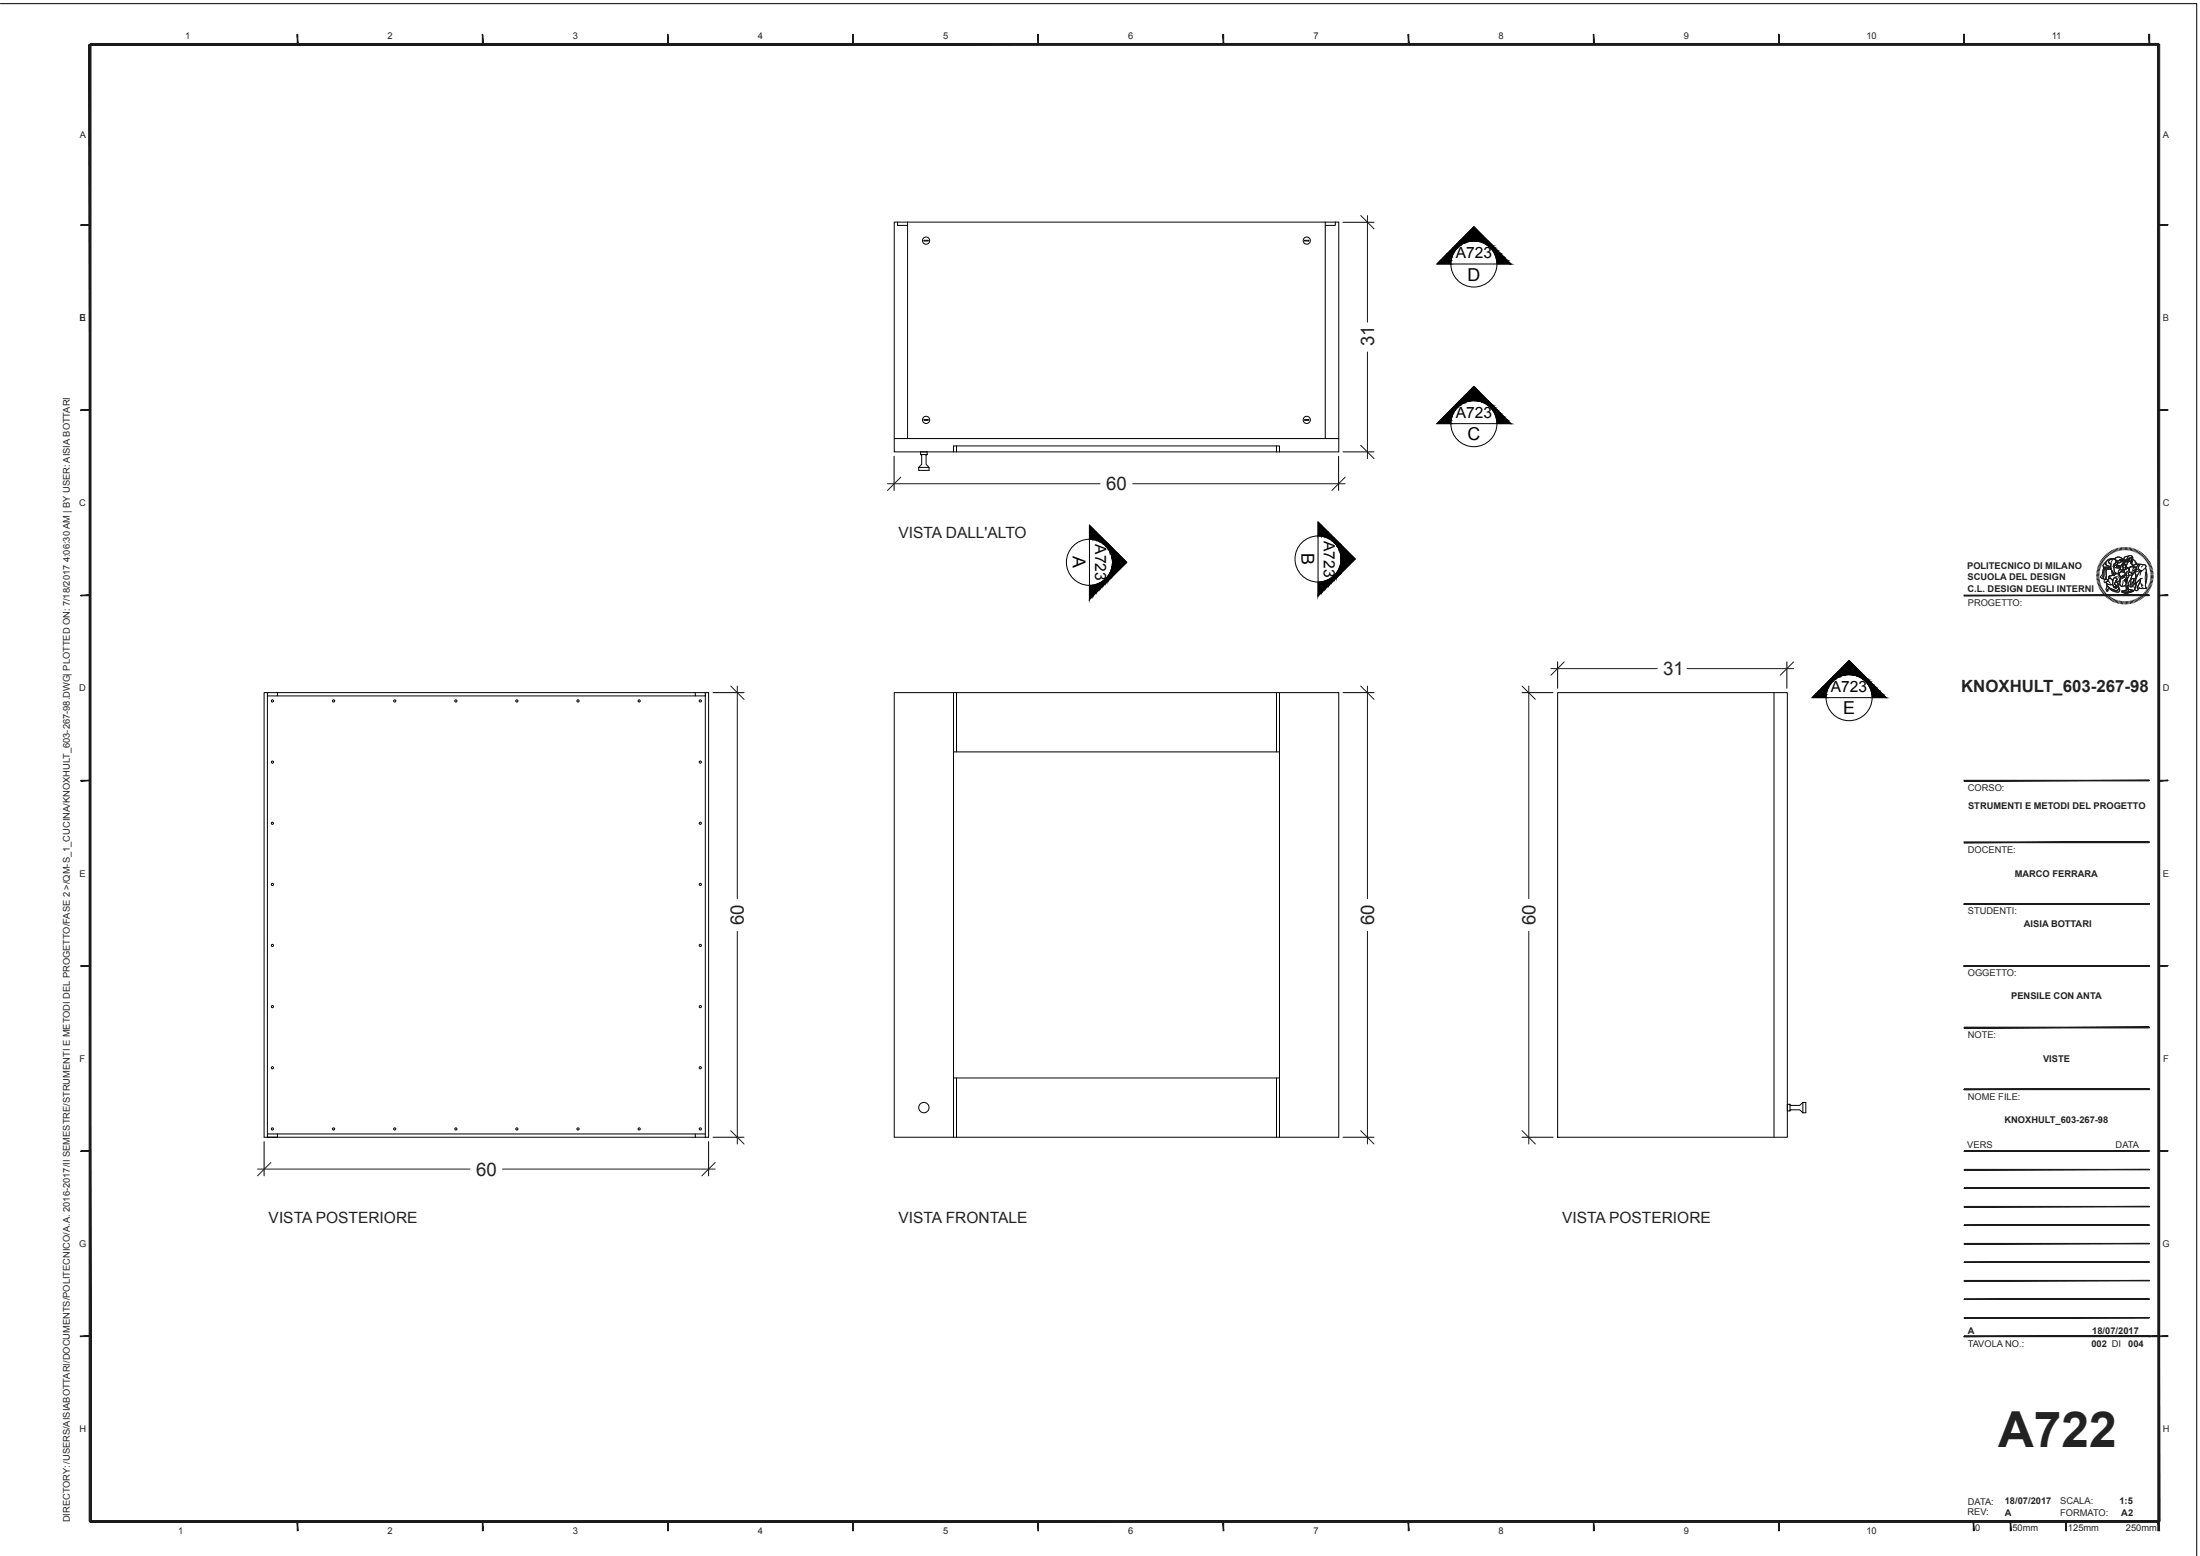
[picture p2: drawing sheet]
<svg xmlns="http://www.w3.org/2000/svg" width="594mm" height="420mm" viewBox="0 0 594 420" stroke-linecap="round" stroke-linejoin="round" font-family="sans-serif">
<g fill="none" stroke="#000" stroke-width=".27">
<path d="M242.3 60h-.9v62h16.1M242.3 60v.8h2.7M242.3 60h119.2v62h-104M245 60v58.4M357.8 60v58.4M360.5 60v.8h-2.7M249.5 64.9l1.1 .1h-1.1zM352.3 64.9l1.1 .1h-1.1zM398 61.2l9.9 10.1h-19.9zM241.4 118.4h120.1M249.5 113.4v-.1h1v.1M249.5 113.5h1"/>
<path d="M352.3 113.4v-.1h1v.1M352.3 113.5h1M398 104.3l9.9 10.1h-19.9zM248.1 126.2h2.7v.8h-2.7zM248.6 122.7l.3 .3v2.3l-.8 .9M248.6 122h1.7v.7h-1.7zM250.3 122.7l-.3 .3v2.3l.8 .9M257.5 122v-1.6h88v1.6M258.3 120.4v1.6M344.7 120.4v1.6M294.2 141.8l10 10-10 10zM355.9 140.9l10 10-10 10z"/>
<path d="M499.3 178.3l9.9 10h-19.9zM72.2 187h-.9v120h120v-120h-3.6M72.2 187v120M72.2 187h2.7M74.9 187v.8h-2.7M74.9 187h112.8v.8h2.7M74.9 187.8h112.8M190.4 187.8h.1M190.4 187v120M241.4 187h120.1v120h-120.1zM257.5 187v120M258.3 187v16"/>
<path d="M344.7 187v16M345.5 187v120M420.6 187h62v120h-62zM479 187v120M257.5 203h88M257.5 291h88M258.3 291v16M344.7 291v16M482.6 298.1h.7v1.8h-.7zM483.3 299.9l.3-.3h2.3l.9 .8M486.8 297.6h.8v2.8h-.8zM486.8 297.6l-.9 .8h-2.3l-.3-.3"/>
<path d="M72.2 306.1h2.7v.9M74.9 306.1h112.8v.9M187.7 306.1h2.7"/>
<circle cx="250" cy="65" r=".97"/>
<circle cx="352.8" cy="65" r=".97"/>
<circle cx="398" cy="71.3" r="6.2"/>
<circle cx="250" cy="113.3" r=".97"/>
<circle cx="352.8" cy="113.3" r=".97"/>
<circle cx="398" cy="114.4" r="6.2"/>
<circle cx="294.2" cy="151.8" r="6.2"/>
<circle cx="355.9" cy="150.9" r="6.2"/>
<circle cx="73.6" cy="189.2" r=".3"/>
<circle cx="90.1" cy="189.2" r=".3"/>
<circle cx="106.6" cy="189.2" r=".3"/>
<circle cx="123.1" cy="189.2" r=".3"/>
<circle cx="139.6" cy="189.2" r=".3"/>
<circle cx="156.1" cy="189.2" r=".3"/>
<circle cx="172.6" cy="189.2" r=".3"/>
<circle cx="189.1" cy="189.2" r=".3"/>
<circle cx="499.3" cy="188.3" r="6.2"/>
<circle cx="73.6" cy="205.7" r=".3"/>
<circle cx="189.1" cy="205.7" r=".3"/>
<circle cx="73.6" cy="222.2" r=".3"/>
<circle cx="73.6" cy="238.7" r=".3"/>
<circle cx="189.1" cy="222.2" r=".3"/>
<circle cx="189.1" cy="238.7" r=".3"/>
<circle cx="73.6" cy="255.2" r=".3"/>
<circle cx="189.1" cy="255.2" r=".3"/>
<circle cx="73.6" cy="271.7" r=".3"/>
<circle cx="189.1" cy="271.7" r=".3"/>
<circle cx="73.6" cy="288.2" r=".3"/>
<circle cx="189.1" cy="288.2" r=".3"/>
<circle cx="249.4" cy="299" r="1.4"/>
<circle cx="73.6" cy="304.7" r=".3"/>
<circle cx="90.1" cy="304.7" r=".3"/>
<circle cx="106.6" cy="304.7" r=".3"/>
<circle cx="123.1" cy="304.7" r=".3"/>
<circle cx="139.6" cy="304.7" r=".3"/>
<circle cx="156.1" cy="304.7" r=".3"/>
<circle cx="172.6" cy="304.7" r=".3"/>
<circle cx="189.1" cy="304.7" r=".3"/>
</g>
<g fill="#000" stroke="#000" stroke-width=".27">
<path d="M388.9 70.3l2.8 1h-3.7zM388.9 70.3h2.9l-.1 1zM389.9 69.4l1.9 .9h-2.9zM389.9 69.4h2.1l-.2 .9zM390.8 68.4l1.2 1h-2.1zM390.8 68.4h1.6l-.4 1zM390.8 68.4l.8-.8 .8 .8zM391.6 67.6h1.3l-.5 .8zM392.3 66.9l.6 .7h-1.3zM392.3 66.9h1.3l-.7 .7zM393 66.2l.6 .7h-1.3zM393 66.2h1.3l-.7 .7z"/>
<path d="M393.5 65.7l.8 .5h-1.3zM393.5 65.7h1.6l-.8 .5zM393.5 65.7l.3-.4 1.3 .4zM393.8 65.3h2.2l-.9 .4zM394.1 65.1l1.9 .2h-2.2zM394.1 65.1h2.9l-1 .2zM394.1 65l2.9 .1zM394.1 65h3.9zM398 61.2l3.8 3.8h-7.7zM398 65l3.8 .1zM398.9 65.1l3.2 .2h-2.2zM398.9 65.1h2.9l.3 .2z"/>
<path d="M399.9 65.3l2.5 .4h-1.6zM399.9 65.3h2.2l.3 .4zM400.8 65.7l2.1 .5h-1.3zM400.8 65.7h1.6l.5 .5zM401.6 66.2l2 .7h-1.2zM401.6 66.2h1.3l.7 .7zM402.4 66.9l1.9 .7h-1.3zM402.4 66.9h1.2l.7 .7zM403 67.6l2.2 .8h-1.7zM403 67.6h1.3l.9 .8zM403.5 68.4l2.5 1h-2.1zM403.5 68.4h1.7l.8 1z"/>
<path d="M403.9 69.4l3.1 .9h-2.9zM403.9 69.4h2.1l1 .9zM404.1 70.3l3.8 1h-3.7zM404.1 70.3h2.9l.9 1zM388.9 113.4l2.8 1h-3.7zM388.9 113.4h2.9l-.1 1zM389.9 112.4l1.9 1h-2.9zM389.9 112.4h2.1l-.2 1zM390.8 111.5l1.2 .9h-2.1zM390.8 111.5h1.6l-.4 .9zM390.8 111.5l.8-.8 .8 .8zM391.6 110.7h1.3l-.5 .8z"/>
<path d="M392.3 110l.6 .7h-1.3zM392.3 110h1.3l-.7 .7zM393 109.3l.6 .7h-1.3zM393 109.3h1.3l-.7 .7zM393.5 108.8l.8 .5h-1.3zM393.5 108.8h1.6l-.8 .5zM393.5 108.8l.3-.4 1.3 .4zM393.8 108.4h2.2l-.9 .4zM394.1 108.2l1.9 .2h-2.2zM394.1 108.2h2.9l-1 .2zM394.1 108.1l2.9 .1zM394.1 108.1h3.9z"/>
<path d="M398 104.3l3.8 3.8h-7.7zM398 108.1l3.8 .1zM398.9 108.2l3.2 .2h-2.2zM398.9 108.2h2.9l.3 .2zM399.9 108.4l2.5 .4h-1.6zM399.9 108.4h2.2l.3 .4zM400.8 108.8l2.1 .5h-1.3zM400.8 108.8h1.6l.5 .5zM401.6 109.3l2 .7h-1.2zM401.6 109.3h1.3l.7 .7zM402.4 110l1.9 .7h-1.3zM402.4 110h1.2l.7 .7z"/>
<path d="M403 110.7l2.2 .8h-1.7zM403 110.7h1.3l.9 .8zM403.5 111.5l2.5 .9h-2.1zM403.5 111.5h1.7l.8 .9zM403.9 112.4l3.1 1h-2.9zM403.9 112.4h2.1l1 1zM404.1 113.4l3.8 1h-3.7zM404.1 113.4h2.9l.9 1zM294.2 158h.9l-.9 3.8zM295.1 158v2.8l-.9 1zM294.2 141.8l.9 1-.9 2.8zM295.1 142.8v2.8h-.9z"/>
<path d="M295.1 158l1-.3-1 3.1zM296.1 157.7v2.2l-1 .9zM295.1 142.8l1 .9-1 1.9zM296.1 143.7v2.1l-1-.2zM296.1 157.7l.9-.4-.9 2.6zM297 157.3v1.7l-.9 .9zM296.1 143.7l.9 .9-.9 1.2zM297 144.6v1.6l-.9-.4zM297 157.3l.8-.5-.8 2.2zM297.8 156.8v1.4l-.8 .8zM297 144.6l.8 .8-.8 .8zM297.8 145.4v1.3l-.8-.5z"/>
<path d="M297.8 156.8l.8-.6-.8 2zM298.6 156.2v1.2l-.8 .8zM297.8 145.4l.8 .8-.8 .5zM297.8 146.7l.8-.5v1.2zM299.2 155.5l-.6 1.9v-1.2zM299.2 155.5v1.3l-.6 .6zM298.6 146.2l.6 .6-.6 .6zM298.6 147.4l.6-.6v1.3zM299.7 154.6l-.5 2.2v-1.3zM299.7 154.6v1.7l-.5 .5zM299.2 146.8l.5 .5-.5 .8zM299.7 147.3v1.7l-.5-.9z"/>
<path d="M300.1 153.7l-.4 2.6v-1.7zM300.1 153.7v2.2l-.4 .4zM299.7 147.3l.4 .4-.4 1.3zM300.1 147.7v2.2l-.4-.9zM300.3 152.7l-.2 3.2v-2.2zM300.3 152.7v3l-.2 .2zM300.1 147.7l.2 .2-.2 2zM300.3 147.9v2.9l-.2-.9zM300.4 151.8l-.1 3.9zM300.3 147.9v2.9zM300.4 148v3.8zM300.4 148l3.8 3.8-3.8 3.8z"/>
<path d="M355.9 157.1l.9-.1-.9 3.9zM356.8 157v2.9l-.9 1zM355.9 140.9l.9 1-.9 2.8zM356.8 141.9v2.8h-.9zM356.8 157l1-.2-1 3.1zM357.8 156.8v2.2l-1 .9zM356.8 141.9l1 .9-1 1.9zM357.8 142.8v2.2l-1-.3zM357.8 156.8l.9-.4-.9 2.6zM358.7 156.4v1.7l-.9 .9zM357.8 142.8l.9 .9-.9 1.3zM358.7 143.7v1.6l-.9-.3z"/>
<path d="M358.7 156.4l.8-.5-.8 2.2zM359.5 155.9v1.3l-.8 .9zM358.7 143.7l.8 .8-.8 .8zM358.7 145.3l.8-.8v1.3zM359.5 155.9l.8-.6-.8 1.9zM360.3 155.3v1.2l-.8 .7zM359.5 144.5l.8 .8-.8 .5zM359.5 145.8l.8-.5v1.2zM360.9 154.6l-.6 1.9v-1.2zM360.9 154.6v1.3l-.6 .6zM360.3 145.3l.6 .6-.6 .6zM360.3 146.5l.6-.6v1.3z"/>
<path d="M361.4 153.7l-.5 2.2v-1.3zM361.4 153.7v1.7l-.5 .5zM360.9 145.9l.5 .5-.5 .8zM361.4 146.4v1.7l-.5-.9zM361.8 152.8l-.4 2.6v-1.7zM361.8 152.8v2.2l-.4 .4zM361.4 146.4l.4 .4-.4 1.3zM361.8 146.8v2.2l-.4-.9zM362 151.9l-.2 3.1v-2.2zM362 151.9v2.9l-.2 .2zM361.8 146.8l.2 .2-.2 2zM362 147v2.9l-.2-.9z"/>
<path d="M362.1 150.9l-.1 3.9zM362 147v2.9zM362.1 147.1v3.8zM362.1 147.1l3.8 3.8-3.8 3.8zM499.3 178.3l3.8 3.8h-7.7zM490.2 187.3l2.8 1h-3.7zM490.2 187.3h2.9l-.1 1zM490.2 187.3l1-.9 1.9 .9zM491.2 186.4h2.1l-.2 .9zM492.1 185.5l1.2 .9h-2.1zM492.1 185.5h1.6l-.4 .9zM492.1 185.5l.8-.8 .8 .8z"/>
<path d="M492.9 184.7h1.3l-.5 .8zM493.6 183.9l.6 .8h-1.3zM493.6 183.9h1.3l-.7 .8zM494.3 183.3l.6 .6h-1.3zM494.3 183.3h1.3l-.7 .6zM494.8 182.8l.8 .5h-1.3zM494.8 182.8h1.6l-.8 .5zM495.2 182.4l1.2 .4h-1.6zM495.2 182.4h2.1l-.9 .4zM495.4 182.2l1.9 .2h-2.1zM495.4 182.2h2.9l-1 .2zM495.4 182.1l2.9 .1z"/>
<path d="M495.4 182.1h3.9zM499.3 182.1l3.9 .1zM500.2 182.2l3.2 .2h-2.2zM500.2 182.2h3l.2 .2zM501.2 182.4l2.5 .4h-1.6zM501.2 182.4h2.2l.3 .4zM502.1 182.8l2.2 .5h-1.4zM502.1 182.8h1.6l.6 .5zM502.9 183.3l2 .6h-1.2zM502.9 183.3h1.4l.6 .6zM503.7 183.9l1.9 .8h-1.3zM503.7 183.9h1.2l.7 .8z"/>
<path d="M504.3 184.7l2.2 .8h-1.7zM504.3 184.7h1.3l.9 .8zM504.8 185.5l2.5 .9h-2.1zM504.8 185.5h1.7l.8 .9zM505.2 186.4l3.1 .9h-2.9zM505.2 186.4h2.1l1 .9zM505.4 187.3l3.8 1h-3.7zM505.4 187.3h2.9l.9 1z"/>
</g>
<g fill="#1a1a1a" stroke="#1a1a1a" stroke-width=".27">
<path d="M582.6 12v398.7h.5zM582.6 12h.5v398.7z"/>
<path d="M24.3 410.4v.5l558.6-.5zM24.3 410.9l558.6-.5v.5z"/>
<path d="M480.2 9.2l.2 2.5v-2.5zM480.2 9.2l.2 2.5h-.2z"/>
<path d="M530.2 9.2l.2 2.5v-2.5zM530.2 9.2l.2 2.5h-.2z"/>
<path d="M580.2 9.2l.2 2.5v-2.5zM580.2 9.2l.2 2.5h-.2z"/>
<path d="M21.8 110.8h2.5v-.2zM21.8 110.6h2.5l-2.5 .2z"/>
<path d="M582.9 260.8h2.5v-.2zM582.9 260.6h2.5l-2.5 .2z"/>
<path d="M582.9 210.8h2.5v-.2zM582.9 210.6h2.5l-2.5 .2z"/>
<path d="M582.9 160.8h2.5v-.2zM582.9 160.6h2.5l-2.5 .2z"/>
<path d="M582.9 110.8h2.5v-.2zM582.9 110.6h2.5l-2.5 .2z"/>
<path d="M582.9 60.8h2.5v-.2zM582.9 60.6h2.5l-2.5 .2z"/>
<path d="M582.9 360.8h2.5v-.2zM582.9 360.6h2.5l-2.5 .2z"/>
<path d="M582.9 310.8h2.5v-.2zM582.9 310.6h2.5l-2.5 .2z"/>
<path d="M430.2 410.7l.2 2.5v-2.5zM430.2 410.7l.2 2.5h-.2z"/>
<path d="M380.2 410.7l.2 2.5v-2.5zM380.2 410.7l.2 2.5h-.2z"/>
<path d="M480.2 410.7l.2 2.5v-2.5zM480.2 410.7l.2 2.5h-.2z"/>
<path d="M330.2 410.7l.2 2.5v-2.5zM330.2 410.7l.2 2.5h-.2z"/>
<path d="M280.2 410.7l.2 2.5v-2.5zM280.2 410.7l.2 2.5h-.2z"/>
<path d="M230.2 410.7l.2 2.5v-2.5zM230.2 410.7l.2 2.5h-.2z"/>
<path d="M180.2 410.7l.2 2.5v-2.5zM180.2 410.7l.2 2.5h-.2z"/>
<path d="M130.2 410.7l.2 2.5v-2.5zM130.2 410.7l.2 2.5h-.2z"/>
<path d="M80.2 410.7l.2 2.5v-2.5zM80.2 410.7l.2 2.5h-.2z"/>
<path d="M24.1 12v398.7h.5zM24.1 12h.5v398.7z"/>
<path d="M21.8 260.6v.2l2.5-.2zM21.8 260.8l2.5-.2v.2z"/>
<path d="M21.8 210.6v.2l2.5-.2zM21.8 210.8l2.5-.2v.2z"/>
<path d="M21.8 160.6v.2l2.5-.2zM21.8 160.8l2.5-.2v.2z"/>
<path d="M21.8 110.6v.2l2.5-.2zM21.8 110.8l2.5-.2v.2z"/>
<path d="M21.8 60.6v.2l2.5-.2zM21.8 60.8l2.5-.2v.2z"/>
<path d="M21.8 310.6v.2l2.5-.2zM21.8 310.8l2.5-.2v.2z"/>
<path d="M21.7 360.8h2.5v-.2zM21.7 360.6h2.5l-2.5 .2z"/>
<path d="M24.3 11.7v.5l558.6-.5zM24.3 12.2l558.6-.5v.5z"/>
<path d="M430.2 9.3l.2 2.5v-2.5zM430.2 9.3l.2 2.5h-.2z"/>
<path d="M380.2 9.3l.2 2.5v-2.5zM380.2 9.3l.2 2.5h-.2z"/>
<path d="M330.2 9.3l.2 2.5v-2.5zM330.2 9.3l.2 2.5h-.2z"/>
<path d="M280.2 9.3l.2 2.5v-2.5zM280.2 9.3l.2 2.5h-.2z"/>
<path d="M230.2 9.3l.2 2.5v-2.5zM230.2 9.3l.2 2.5h-.2z"/>
<path d="M180.2 9.3l.2 2.5v-2.5zM180.2 9.3l.2 2.5h-.2z"/>
<path d="M130.2 9.3l.2 2.5v-2.5zM130.2 9.3l.2 2.5h-.2z"/>
<path d="M80.2 9.3l.2 2.5v-2.5zM80.2 9.3l.2 2.5h-.2z"/>
</g>
<g fill="none" stroke="#1a1a1a" stroke-width=".27">
<path d="M566.1 155.4h.6M566.1 155.7h.6M566.1 154.7h.7M566.1 155h.7M566.1 154.3l.7 .1M566.2 153.9l.7 .2M566.3 153.6l.6 .2M566.4 153.3l.6 .1M566.5 152.9l.6 .2M566.6 152.6l.6 .2M566.7 152.2l.7 .3M566.8 156l-.7 .1"/>
<path d="M566.8 156.3l-.7 .1M566.9 156.7l-.7 .1M566.9 151.9l.6 .3M566.9 157l-.6 .2M567 157.3l-.6 .2M567.1 151.6l.6 .3M567.1 157.6l-.6 .2M567.2 157.9l-.6 .3M567.2 151.3l.6 .4M567.3 158.2l-.6 .3M567.5 151l.5 .4M567.5 158.5l-.6 .3"/>
<path d="M567.6 158.8l-.6 .3M567.7 150.7l.5 .4M567.8 159.1l-.6 .3M567.9 150.5l.5 .4M568 159.4l-.6 .3M568.1 150.2l.5 .4M568.2 159.6l-.6 .4M568.4 149.9l.5 .5M568.4 159.9l-.6 .4M568.6 149.7l.5 .5M568.9 149.4l.4 .6M569.2 149.2l.4 .6"/>
<path d="M569.5 149l.4 .6M569.8 148.9l.3 .5M570.1 148.6l.3 .7M570.4 148.5l.3 .6M570.7 148.3l.3 .7M571.1 148.2l.2 .7M571.4 148.1l.2 .6M571.7 148l.2 .6M572.1 154.8l.6-.5 .6 .1 .5 .3a.28 .28 0 0 1 .2 .4 .28 .28 0 0 1-.3 .2l-.7 .2a.44 .44 0 0 1-.5 .2 .44 .44 0 0 1-.3-.4zM572.1 147.9l.1 .7M572.5 147.8l.1 .7M572.5 155.7l.6 .4 .5-.3v-.3l.4-.3v-.2l-.3-.4-1.1-.3-.5 .7h-.2l.3-1.1 .2-.3 1.3 .3 .5-.4v-.4l.6 .2v.5a.66 .66 0 0 1-.1 .9l.1 .8-.8 .7-.1 .4h-.3l.2 .3 .3-.1-.1 .4 .3-.2-.2 .6a.71 .71 0 0 1-1 .7l-.4-.1-.6-.6 .3-.5 .2-1.1"/>
<path d="M572.8 147.8l.1 .7M572.9 159.6l2-.5 1.2 .3-2.1 .5zM573.2 147.8v.6M573.5 147.8v.6M573.8 147.8v.6M574 159.9l2.1-.5v.2l-2.1 .6zM574.1 156.1h.1M574.2 147.8v.6M574.4 158.2l.1-.1 .2 1.1-.3-.6-.3 .7zM574.6 147.8l-.1 .7M574.7 150h.5a.87 .87 0 0 1 .6 1.2l-.4 1v-.8l.3-.4a.33 .33 0 0 0-.2-.4 .33 .33 0 0 0-.3 0 .96 .96 0 0 0-.6 1.1l-.3-.9zM574.8 153.3l.2-.2a1 1 0 0 1 1.3-.1 .51 .51 0 0 1 .5 .3 .51 .51 0 0 1 0 .6l-.4 .4a.67 .67 0 0 1-.9 .4l-.7-.6z"/>
<path d="M574.8 150.7l.4-.1a.31 .31 0 0 1 .4 0 .31 .31 0 0 1 .1 .4l-.3 .4a.45 .45 0 0 1-.7 0 .45 .45 0 0 1 .1-.7zM574.9 155.3l.8-.1-.5 1.2a1.76 1.76 0 0 0-.6 1.8h-.2l-.3 .6-.2-1zM575 147.8l-.2 .7M575.3 147.9l-.1 .7M575.4 156.3l.7-.2-.5 1.7a.34 .34 0 0 1 .1 .5 .34 .34 0 0 1-.5 .1l-.1-.3zM575.6 148l-.1 .6M575.7 152.7l.8-.3 1-.1-.6 1zM575.8 151l.6 .4 .6 .8-.4 .2a.55 .55 0 0 1-.7 .1 .55 .55 0 0 1-.3-.6zM576 148.1l-.2 .6M576.3 148.2l-.2 .6M576.4 154.2l.2 .1v.9a.66 .66 0 0 1 0 .8 .66 .66 0 0 1-.8 .2l-.5 .1 .4-1.1zM576.6 148.3l-.2 .6"/>
<path d="M576.8 157.2l1.2-.9-.4 1.3a1.19 1.19 0 0 0-.3 1.5l-.3 .3a.38 .38 0 0 1-.5 0 .38 .38 0 0 1 0-.5zM577 148.5l-.3 .6M577.3 148.6l-.3 .6M577.6 148.8l-.3 .6M577.8 152.4l.7 .1a.58 .58 0 0 1 .7 .1 .58 .58 0 0 1 .1 .7l.3 1.4v1.8a2.15 2.15 0 0 0 0 2.3h-2.5v-.5l.6-1.1 .3-.9-1.6 1.4 .1-.3a5.2 5.2 0 0 1 1.5-3.2l.3-.1a.92 .92 0 0 1-.9-.7 .92 .92 0 0 1 .4-1zM577.9 149l-.4 .5M578.2 149.2l-.4 .5M578.5 149.4l-.4 .5M578.8 149.6l-.5 .5M579 160l.5 .5M579 149.9l-.5 .4M579.2 159.8l.5 .4"/>
<path d="M579.3 150.1l-.5 .5M579.4 159.5l.5 .4M579.5 150.4l-.5 .4M579.6 159.2l.5 .4M579.7 150.7l-.5 .4M579.7 159l.6 .3M579.9 158.7l.6 .3M579.9 150.9l-.5 .5M580 158.4l.7 .3M580.2 151.2l-.6 .4M580.2 158.1l.6 .2M580.3 157.8l.6 .2"/>
<path d="M580.4 151.5l-.6 .4M580.4 157.5l.6 .2M580.5 157.2l.6 .1M580.5 151.9l-.6 .3M580.6 156.9l.6 .1M580.6 156.5l.7 .1M580.7 152.2l-.6 .3M580.7 156.2l.6 .1M580.7 155.6h.7M580.7 155.3h.7M580.7 155.9h.7M580.8 152.5l-.6 .2"/>
<path d="M581 152.8l-.7 .2M581 153.2l-.6 .2M581.2 153.5l-.7 .2M581.3 153.9l-.7 .1M581.3 154.2l-.7 .1M581.3 154.6l-.6 .1M581.4 154.9l-.7 .1M568.6 160.1l-.5 .5M568.8 160.4l-.5 .4M569.1 160.6l-.5 .5M569.3 160.8l-.4 .5M569.6 161l-.4 .5"/>
<path d="M569.8 161.2l-.4 .5M570.1 161.3l-.4 .6M570.4 161.5l-.4 .6M570.7 161.7l-.3 .6M571 161.8l-.3 .6M571.3 161.9l-.3 .7M571.6 162l-.2 .7M571.9 162.1l-.2 .7M572.2 162.2l-.2 .7M572.5 162.3l-.1 .7M572.8 162.3l-.1 .7M573.2 162.4l-.1 .6"/>
<path d="M573.5 162.4v.6M573.8 162.4v.7M574.1 162.4l.1 .6M574.4 162.4l.1 .6M574.8 162.3l.1 .7M575.1 162.2l.1 .7M575.4 162.2l.2 .6M575.7 162.1l.2 .6M576.1 162l.2 .6M576.3 161.9l.3 .6M576.6 161.8l.3 .6M576.9 161.6l.3 .6"/>
<path d="M577.2 161.4l.4 .6M577.5 161.3l.4 .6M577.8 161.1l.4 .5M578 160.9l.5 .5M578.3 160.7l.4 .5M578.5 160.5l.5 .5M578.8 160.2l.4 .5"/>
</g>
<path d="M573.6 156.6h.3l.1-.4 .5-.3-.4 1.3v-.4l-.3 .1zM574.1 156.1h.1" fill="none" stroke="#1a1a1a" stroke-width=".27"/>
<g fill="none" stroke="#1a1a1a" stroke-width=".27">
<path d="M367.4 58.2l3.6 3.6M369.2 58.2v28.8M369.2 95v28.8M239.6 130.6h57.4M243.2 128.8l-3.6 3.6M305.8 130.6h57.4M363.2 128.8l-3.6 3.6M367.4 120.2l3.6 3.6M568 153l.7 .1a.79 .79 0 0 0 1.2-.1l.1 .6h-.2a2.02 2.02 0 0 1-1.9-.3zM568 153v.5M568.1 153.5l-.3 .7v1.1l-.4 .8 .4 .1M568.2 152.1l.4-.3 .1 .8 1.1 .4a.7 .7 0 0 1-1.1 .1 .6 .6 0 0 1-.9-.5z"/>
<path d="M568.3 153.6h.6l-.3 .6v2.1l-.2 .1-.6-.2zM568.4 153.6l-.3 .4-.1 1.9a.33 .33 0 0 0 0 .4 .33 .33 0 0 0 .3 .1h.2M568.6 151.8l-.6 .5a.43 .43 0 0 0-.2 .5 .43 .43 0 0 0 .5 .3h.4a.74 .74 0 0 0 1.2-.1M568.6 157.2l.1 .2a1.41 1.41 0 0 0 1.7 .3M568.7 151.5l.6-.5 1.3-.2a.96 .96 0 0 0-1.2 1.1l.6 .3-.1 .8-1.2-.5zM568.8 157.5l1.1 .3a.33 .33 0 0 1 .4-.1 .33 .33 0 0 1 .2 .3l.4 .5-.1 .2 .3-.3 .2 .4-.2-.5 .3 .4 .1-.1-.2-.4 .4 .2-.3-.4a.44 .44 0 0 1-.3-.7l.1-.4 .4 .2 .5 1.5a.93 .93 0 0 1-.6 .8 .93 .93 0 0 1-1-.3l-.8-.3-.8-.6zM568.8 157.5l.1 .5 .5 .5 2.1 1.1M568.8 153.6h.6a.66 .66 0 0 1 .9 .6l.3 .5-.1 .5-.5 .2a.48 .48 0 0 0-.5 .1 .48 .48 0 0 0-.2 .5l.2 .2-.4 .4a.52 .52 0 0 1-.5-.8v-1.6zM568.9 153.6l-.3 .6 .1 2.2M568.9 158.2l.8 .6 1.1 .4a.89 .89 0 0 0 1.2-.1l.2-.3a.64 .64 0 0 1-.1 .9 .64 .64 0 0 1-.9 0l-1-.3a.74 .74 0 0 0-1.1-.3l.1 .3a.22 .22 0 0 1-.3 .2 .22 .22 0 0 1-.2-.3zM568.9 158.2v.3a.7 .7 0 0 0 0 1.1l.3-.2-.2-.1 .1-.2a.62 .62 0 0 1 1 .2l.9 .4a.95 .95 0 0 0 1.3-.1v-.5l-.2-.3M569.2 156.6h-.1a.5 .5 0 0 0-.8-.1 .5 .5 0 0 0 .1 .8l.5-.4h.5l.4 .5"/>
<path d="M569.3 156.3l.3-.2a.93 .93 0 0 1 .9 .7 .93 .93 0 0 1-.5 1l-.7-.1a.44 .44 0 0 1-.6-.2 .44 .44 0 0 1 .3-.6h.3zM569.4 155.5l1.5-.3a.37 .37 0 0 1 .2-.3 .37 .37 0 0 1 .4 0l.6 .1 .2 .4a.96 .96 0 0 1 .1 1.2 .96 .96 0 0 1-1.2 .3l.2-.3a.38 .38 0 0 0 .2-.4 .38 .38 0 0 0-.5-.3l-.4 .2-.2 .5-.7-.5a.35 .35 0 0 1-.5-.1 .35 .35 0 0 1 .1-.5zM569.6 151.1h.1a.87 .87 0 0 1 1.1-.3 .87 .87 0 0 1 .5 1l-.8 1 .2 .4a1.44 1.44 0 0 0 .6 1.5l.2 .2a.54 .54 0 0 0-.7 .5l-.3-.3 .1-.4-.6-1.1v-1.4a.61 .61 0 0 1-.5-.9zM569.7 155.9l.8 .7M569.7 156a.62 .62 0 0 0-.4 .9M569.8 153l-1.1-.5-.2-.3 .1-.6 .7-.6 1.1-.2a.79 .79 0 0 1 .9 .6 .79 .79 0 0 1-.5 .9l-.3 .5 .2 .4a1.44 1.44 0 0 0 .6 1.5l.2 .1-.5 .1M570 153.6h-1.4a.56 .56 0 0 0-.7 0 .56 .56 0 0 0-.2 .6l-.1 .8-.5 .8 .3 .3M570.1 153.9l.2 1.4M570.3 151.1l-.3 .9-.1 1.3 .7 1.4a.3 .3 0 0 0-.1 .6 .3 .3 0 0 0 .5-.2v-.1M570.5 155.2l-.5 .2a.48 .48 0 0 0-.5 .1 .48 .48 0 0 0-.2 .5l.2 .1M570.6 150.8a.96 .96 0 0 0-1.2 1.1l.5 .3M570.7 156.1a.43 .43 0 0 1 .6-.1 .43 .43 0 0 1 .1 .6l-.3 .7a.6 .6 0 0 0 .4 .8l.2 .3-.4-.2 .2 .5-.4-.4 .2 .5-.2-.4-.3 .3 .1-.2-.4-.3-.1-1.3z"/>
<path d="M570.7 156.1a.43 .43 0 0 1 .6-.1 .43 .43 0 0 1 .1 .6l-.3 .7a.6 .6 0 0 0 .4 .8l.2 .3-.4-.2 .2 .5-.4-.4 .2 .5-.2-.4-.3 .3v-.3l-.3-.2-.1-1.3zM570.8 152.2l.4-.3 .6-.1-.1 .6-1.2 .4zM570.9 152.7l.8-.2 .2 .2-.4 .2 .2 .4a.61 .61 0 0 1-.8-.6zM570.9 152.7a.58 .58 0 0 0 .8 .6M571 150.9l.8-.6 1.1 .4a.28 .28 0 0 1 .1 .4 .28 .28 0 0 1-.4 0l-.1-.1-.1 .2-.7 .2-.4-.1M571.1 150.6l.5-.2h.7l.6 .3a.26 .26 0 0 1 .2 .2 .26 .26 0 0 1-.3 .3l-.3-.2-.5 .4-.6-.1a.38 .38 0 0 1-.3-.3 .38 .38 0 0 1 0-.4zM571.3 151.2l.4 .2 .8-.4 .3 .2-.2 .5-.4 .3-.4-.2-.6 .1zM571.5 154.8l.7 .3M571.6 152.7h.9l-.3 .1a.33 .33 0 0 1-.1 .5 .33 .33 0 0 1-.5-.1zM571.6 157.1l.5 1.5a.74 .74 0 0 1-1 .8M571.6 152.4l.3 .2M571.7 152.2v.2l-1.1 .4"/>
<path d="M571.7 155.7l-.7 .2M571.8 151.8l-.3 .5M571.9 155.4l.8 .4M572 152.7h.5l-.3 .1a.33 .33 0 0 1-.2 .5 .33 .33 0 0 1-.4-.2 .33 .33 0 0 1 .3-.4l.1 .1h-.1M572 155.8a.71 .71 0 0 1 .2 .9 .71 .71 0 0 1-.9 .3M572.1 157.7l.8 .6M572.1 155v-.2l.5-.5 .7 .1 .5 .4a.25 .25 0 0 1 .2 .4 .25 .25 0 0 1-.4 0l-1.1 .5M572.2 155.1l.4 .8a.67 .67 0 0 1-.4 .9M572.3 151.7l.1 .1M572.4 151.3l.2 .1M572.4 157l.1 1M572.4 153.6l-.4 .6-.1 .7"/>
<path d="M572.5 151.4h.1M572.5 155.6l.8-.2a.23 .23 0 0 1 .2-.3 .23 .23 0 0 1 .2 .2 .23 .23 0 0 1-.1 .3v.2l-.5 .2-.5-.1zM572.5 156.5l-.2 .9-.4 .4M572.8 151.5l.8-.1a.28 .28 0 0 1 .2 .3 .28 .28 0 0 1-.4 .2zM572.8 151.2l-.2 .5-.4 .3-.4-.2-.6 .1M572.8 152.4l.5-.2h.5l.4 .9a.25 .25 0 0 1 0 .3 .25 .25 0 0 1-.4 .1l.2-.7-.2-.3a.42 .42 0 0 0-.6-.2 .42 .42 0 0 0 0 .7l.1 .3a.44 .44 0 0 1-.2 .6 .44 .44 0 0 1-.6-.2l-.1-.2zM572.9 159.6l1.1 .3v.3l-1.1-.3zM572.9 159.6a5.7 5.7 0 0 1 3.2-.2l-2.1 .5zM573.1 152.3l.5-.1 .3 .4 .1 .9-.2 .3h-.6zM573.2 151.4a.4 .4 0 0 1 .6-.3 .4 .4 0 0 1 .1 .6h-.1M573.2 155.8l.1 .1M573.3 151.1a.53 .53 0 0 1 .7 .5l-.2 .1-.1-.3h-.5z"/>
<path d="M573.3 156.7l-.4 1.6 1.1-.2M573.3 155.5h.2M573.3 155.8h.1M573.4 155.5l-.1 .1M573.4 152.6h.1M573.5 152.5l-.2 .1M573.6 151.5l-.3-.1-.5 .1 .2 .1a.34 .34 0 0 0 .5 .3 .34 .34 0 0 0 .1-.5v.2M573.6 153.9v.6M573.7 155.3l-.3 .5a.41 .41 0 0 1-.4 .2 .41 .41 0 0 1-.3-.3M573.7 152.4l.2 .2-.1 .1M573.8 152.5a.42 .42 0 0 0-.7-.2 .42 .42 0 0 0 .1 .7 .49 .49 0 0 1 0 .8 .49 .49 0 0 1-.8-.3l.3-1 .4-.3h.7l.4 .8a.27 .27 0 0 1 0 .5 .27 .27 0 0 1-.4-.2M573.9 152.9h-.1"/>
<path d="M573.9 152.7a.4 .4 0 0 1-.1 .6 .4 .4 0 0 1-.5-.1h-.1M573.9 153.6l-.2 .2-.5 .1M574 159.9v.3M574.1 151.6l.1-.1 .2 .4-.3 .8M574.1 156.7l-.1 .5 .3-.2M574.1 151.1l.2 .5M574.2 153.1l-.1-.4 .3-.8-.4-.6a.52 .52 0 0 1-.6-.6 .52 .52 0 0 1 .7-.4l.5-.1-.3 .6 .1 1 .3-.6 .2 .4 .5-.2v.8l.1-.3 .5 .7-1.2 .7M574.3 156.4l-.1 .3-.1-.2M574.3 154.1l-.2 1.4M574.3 153.3l.4 .3M574.4 155.3l-.4 .4 .1 .4M574.5 155.9l-.5 .3-.1 .4h-.3l.2 .3 .3-.1"/>
<path d="M574.5 154.2l-.4 .9M574.6 150.2h-.5a.64 .64 0 0 0-.6 .7M574.7 151.2l.3 .4 .4-.2M574.7 150h.5a.87 .87 0 0 1 .6 1.2l-.4 1 .3-1.3-.2-.4-.3 .1a.89 .89 0 0 0-.6 1.1l-.3-.8zM574.9 150.9l.2 .1M574.9 155.3l-1 2.5 .2 1 .4-.7 .2 1.4-.3-.9-.4 1 .1-.8M575 151.4h.1M575 154.3a.66 .66 0 0 0-.1 1l.9-.2 .4-.5M575 151v.1M575 151.3h.1M575.3 151.1l.2 .1M575.4 151.2h.1"/>
<path d="M575.6 151.9l.3 .7M575.6 154.4h.1M575.7 155.2l-.7 1.6a.98 .98 0 0 0-.3 1.2l-.1 .3M575.8 154.4h-.3M575.8 151l.6 .4 .3 .6M575.8 154.7h.1M576.1 159.4v.2l-2.1 .6-1.1-.3v-.3M576.1 156.2l-.5 1.6a.33 .33 0 0 1 .1 .5 .33 .33 0 0 1-.5 0 .33 .33 0 0 1 0-.4l.1-1.6M576.4 154l-.1 .4M576.4 153l.3 .1 .2 .4M576.4 151.9l.6 .4M576.5 156.1l-1.2 .2"/>
<path d="M576.6 157.5l-.2 .2 .3 .2M576.6 154.3v1.6l-.6 1.4 .1 1 .4 .5M576.9 153.3a1.15 1.15 0 0 1 1-1l.9 .1a.54 .54 0 0 1 .6 .4 .54 .54 0 0 1-.3 .6l-.3 .3a1.06 1.06 0 0 1-1 .5 1.06 1.06 0 0 1-.9-.7M576.9 153.5l-.6 .9a.54 .54 0 0 1-.5 .4 .54 .54 0 0 1-.5-.3 .68 .68 0 0 1-.3-1.2l.6-.3a.36 .36 0 0 1 .5 .2 .36 .36 0 0 1-.3 .5l.1 .1a.23 .23 0 0 0 0 .4 .23 .23 0 0 0 .4-.2l.2-.3v-.4l-.7-.4-.9 .4-.1 .5M576.9 155l.1 .6M577.4 154.2l-.9 .1M577.4 158.4l.6 .4M577.6 152.3l-1.2 .1-.7 .4M577.8 157.2l.8 .9M577.8 154.2a7.3 7.3 0 0 0-1.4 3.5l1.5-1.4 .5-.2M577.9 152.3a.93 .93 0 0 0-.5 1.1 .93 .93 0 0 0 .9 .7M578 156.3l-.4 1.3a1.19 1.19 0 0 0-.3 1.5l-.3 .3a.38 .38 0 0 1-.5 0 .38 .38 0 0 1 0-.5l.4-1.6"/>
<path d="M578.1 154.2l-.3 1.1M578.2 157.7l.1 .7 .5 .4M578.5 152.7l-.3 .3M579.3 154.4v3.3M579.3 153.3l.1 .1a10.2 10.2 0 0 1-.1 4.8l.3 .6h-2.4M422.3 178.7l-3.6 3.6M484.3 178.7l-3.6 3.6M197.3 185.2l3.6 3.6M199.1 185.2v57.4M367.4 185.2l3.6 3.6M369.2 185.2v57.4M411 185.2l3.5 3.6"/>
<path d="M412.8 185.2v57.4M418.7 180.5h28.8M455.5 180.5h28.8M199.1 251.4v57.4M369.2 251.4v57.4M412.8 251.4v57.4M69.5 315.6h57.4M73.1 313.8l-3.6 3.6M135.7 315.6h57.4M193.1 313.8l-3.6 3.6M197.3 305.2l3.6 3.6M367.4 305.2l3.6 3.6"/>
<path d="M411 305.2l3.5 3.6"/>
</g>
<g fill="#1a1a1a" stroke="#1a1a1a" stroke-width=".27">
<path d="M580.3 360.8h2.5v-.2zM580.3 360.6h2.5l-2.5 .2z"/>
<path d="M530.3 360.6v.2l50-.2zM530.3 360.8l50-.2v.2z"/>
<path d="M530.3 360.6v.2l50-.2zM530.3 360.8l50-.2v.2z"/>
<path d="M530.3 355.7h50zM530.3 355.7h50z"/>
<path d="M530.3 350.6h50zM530.3 350.7l50-.1z"/>
<path d="M530.3 345.6h50zM530.3 345.7l50-.1z"/>
<path d="M530.3 340.6h50zM530.3 340.8l50-.2z"/>
<path d="M530.3 335.6h50zM530.3 335.8l50-.2z"/>
<path d="M530.3 330.6h50zM530.3 330.8l50-.2z"/>
<path d="M530.3 325.6h50zM530.3 325.8l50-.2z"/>
<path d="M530.3 320.6h50zM530.3 320.8l50-.2z"/>
<path d="M530.3 227.5h50v-.2zM530.3 227.3h50l-50 .2z"/>
<path d="M530.3 244.1h50v-.2zM530.3 243.9h50l-50 .2z"/>
<path d="M530.3 243.9v.2l50-.2zM530.3 244.1l50-.2v.2z"/>
<path d="M530.3 260.6v.2l50-.2zM530.3 260.8l50-.2v.2z"/>
<path d="M530.3 160.8h50v-.2zM530.3 160.6h50l-50 .2z"/>
<path d="M530.3 260.6v.2l50-.2zM530.3 260.8l50-.2v.2z"/>
<path d="M530.3 277.3v.2l50-.2zM530.3 277.5l50-.2v.2z"/>
<path d="M530.3 260.6v.2l50-.2zM530.3 260.8l50-.2v.2z"/>
<path d="M530.3 260.6v.2l50-.2zM530.3 260.8l50-.2v.2z"/>
<path d="M530.3 210.8h50v-.2zM530.3 210.6h50l-50 .2z"/>
<path d="M530.3 293.9v.2l50-.2zM530.3 294.1l50-.2v.2z"/>
<path d="M530.3 293.9v.2l50-.2zM530.3 294.1l50-.2v.2z"/>
<path d="M530.3 315.6h50zM530.3 315.8l50-.2z"/>
<path d="M530.3 310.6v.2l50-.2zM530.3 310.8l50-.2v.2z"/>
<path d="M580.3 360.8h2.5v-.2zM580.3 360.6h2.5l-2.5 .2z"/>
<path d="M532.8 410.7v2.5h.2zM532.8 410.7h.2v2.5z"/>
<path d="M542.8 410.7l.1 2.5v-2.5zM542.8 410.7l.1 2.5h-.1z"/>
<path d="M557.8 410.7l.1 2.5v-2.5zM557.8 410.7l.1 2.5h-.1z"/>
<path d="M582.6 410.7l.5 2.5v-2.5zM582.6 410.7l.5 2.5h-.5z"/>
</g>
<g fill="none" stroke="#000" stroke-width=".27">
<path d="M.1 1h593v419M362.6 60h8.4M241.4 123.2v9.2M361.4 123.2v9.2M362.6 122h8.4M420.6 178.7v7.1M482.5 178.7v7.1M192.5 187h8.4M362.6 187h8.4M411 187h8.3M71.3 308.2v9.2M191.3 308.2v9.2"/>
<path d="M192.5 307h8.4M362.6 307h8.4M411 307h8.3"/>
</g>
<g fill="#fff" stroke="#fff" stroke-width=".27">
<path d="M128.3 313.4v4.4l6-4.4zM128.3 317.8l6-4.4v4.4z"/>
<path d="M410.6 244v5.9h4.3zM410.6 244h4.3v5.9z"/>
<path d="M367 244v5.9h4.4zM367 244h4.4v5.9z"/>
<path d="M448.9 178.3v4.3l5.2-4.3zM448.9 182.6l5.2-4.3v4.3z"/>
<path d="M196.9 244v5.9h4.4zM196.9 244h4.4v5.9z"/>
<path d="M298.5 128.4v4.4l5.9-4.4zM298.5 132.8l5.9-4.4v4.4z"/>
<path d="M367 88.4v5.1h4.4zM367 88.4h4.4v5.1z"/>
</g>
<text font-size="13.4" fill="#222" x="539.5" y="390.5">A722</text>
<g font-size="5" fill="#222">
<text x="371" y="93.4" transform="rotate(-90 371 93.4)">31</text>
<text x="298.7" y="132.3">60</text>
<text x="449.1" y="182.3">31</text>
<text x="200.9" y="249.7" transform="rotate(-90 200.9 249.7)">60</text>
<text x="371" y="249.7" transform="rotate(-90 371 249.7)">60</text>
<text x="414.5" y="249.7" transform="rotate(-90 414.5 249.7)">60</text>
<text x="128.5" y="317.3">60</text>
</g>
<g font-size="4.8">
<text x="396.2" y="75.7">D</text>
<text x="396.2" y="118.8">C</text>
<text x="351.4" y="149.3" transform="rotate(90 351.4 149.3)">B</text>
<text x="289.7" y="150.2" transform="rotate(90 289.7 150.2)">A</text>
<text x="497.6" y="192.8">E</text>
</g>
<text font-size="4.5" fill="#222" x="529.5" y="186.7">KNOXHULT_603-267-98</text>
<g font-size="4.2">
<text x="393.1" y="69.7">A723</text>
<text x="393.1" y="112.8">A723</text>
<text x="295.7" y="146.9" transform="rotate(90 295.7 146.9)">A723</text>
<text x="357.4" y="146" transform="rotate(90 357.4 146)">A723</text>
<text x="494.3" y="186.8">A723</text>
</g>
<g font-size="4.2" fill="#222">
<text x="242.6" y="145.2">VISTA DALL'ALTO</text>
<text x="72.5" y="330.2">VISTA POSTERIORE</text>
<text x="242.6" y="330.2">VISTA FRONTALE</text>
<text x="421.7" y="330.2">VISTA POSTERIORE</text>
</g>
<g font-size="2.5" fill="#222">
<text x="50" y="10.6">1</text>
<text x="104.6" y="10.6">2</text>
<text x="154.6" y="10.6">3</text>
<text x="204.6" y="10.6">4</text>
<text x="254.6" y="10.6">5</text>
<text x="304.6" y="10.6">6</text>
<text x="354.6" y="10.6">7</text>
<text x="404.6" y="10.6">8</text>
<text x="454.6" y="10.6">9</text>
<text x="503.9" y="10.6">10</text>
<text x="554" y="10.6">11</text>
<text x="21.5" y="37.3">A</text>
<text x="584" y="37.3">A</text>
<text x="21.4" y="86.6">B</text>
<text x="21.6" y="86.6">E</text>
<text x="584" y="86.6">B</text>
<text x="21.4" y="136.6">C</text>
<text x="583.9" y="136.6">C</text>
<text x="531.1" y="153.6">POLITECNICO DI MILANO</text>
<text x="531.2" y="156.7">SCUOLA DEL DESIGN</text>
<text x="531.2" y="159.7">C.L. DESIGN DEGLI INTERNI</text>
<text x="531.3" y="163.5">PROGETTO:</text>
<text x="21.4" y="186.6">D</text>
<text x="583.9" y="186.6">D</text>
<text x="531.3" y="213.5">CORSO:</text>
<text x="531.4" y="218.4">STRUMENTI E METODI DEL PROGETTO</text>
<text x="531.3" y="230.1">DOCENTE:</text>
<text x="21.4" y="236.6">E</text>
<text x="544" y="236.6">MARCO FERRARA</text>
<text x="584" y="236.6">E</text>
<text x="531.3" y="246.8">STUDENTI:</text>
<text x="546.5" y="250.2">AISIA BOTTARI</text>
<text x="531.3" y="263.5">OGGETTO:</text>
<text x="543" y="269.7">PENSILE CON ANTA</text>
<text x="531.3" y="280.1">NOTE:</text>
<text x="21.5" y="286.6">F</text>
<text x="551.6" y="286.6">VISTE</text>
<text x="584.1" y="286.6">F</text>
<text x="531.3" y="296.8">NOME FILE:</text>
<text x="541.2" y="303">KNOXHULT_603-267-98</text>
<text x="531.2" y="309.9">VERS</text>
<text x="571.2" y="309.9">DATA</text>
<text x="21.4" y="336.6">G</text>
<text x="583.9" y="336.6">G</text>
<text x="531.3" y="360">A</text>
<text x="564.9" y="360">18/07/2017</text>
<text x="531.3" y="363.6">TAVOLA NO.:</text>
<text x="564.7" y="363.6">002 DI</text>
<text x="574.6" y="363.6">004</text>
<text x="21.4" y="386.6">H</text>
<text x="583.9" y="386.6">H</text>
<text x="531.3" y="406.2">DATA:</text>
<text x="541.3" y="406.1">18/07/2017</text>
<text x="556.2" y="406.1">SCALA:</text>
<text x="572.2" y="406.1">1:5</text>
<text x="18.9" y="410.9" transform="rotate(-90 18.9 410.9)">DIRECTORY: /USERS/AISIABOTTARI/DOCUMENTS/POLITECNICO/A.A. 2016-2017/II SEMESTRE/STRUMENTI E METODI DEL PROGETTO/FASE 2 &gt;/QM-S_1_CUCINA/KNOXHULT_603-267-98.DWG| PLOTTED ON: 7/18/2017 4:06:30 AM | BY USER: AISIA BOTTARI</text>
<text x="531.2" y="409">REV:</text>
<text x="533.3" y="413.2">0</text>
<text x="541.3" y="409.1">A</text>
<text x="543.4" y="413.2">50mm</text>
<text x="556.2" y="409.1">FORMATO:</text>
<text x="558.4" y="413.2">125mm</text>
<text x="572.7" y="409.1">A2</text>
<text x="574" y="413.2">250mm</text>
<text x="48.1" y="414.1">1</text>
<text x="104.6" y="414.1">2</text>
<text x="154.6" y="414.1">3</text>
<text x="204.6" y="414.1">4</text>
<text x="254.6" y="414.1">5</text>
<text x="304.6" y="414.1">6</text>
<text x="354.6" y="414.1">7</text>
<text x="404.6" y="414.1">8</text>
<text x="454.6" y="414.1">9</text>
<text x="503.9" y="414.1">10</text>
</g>
</svg>
